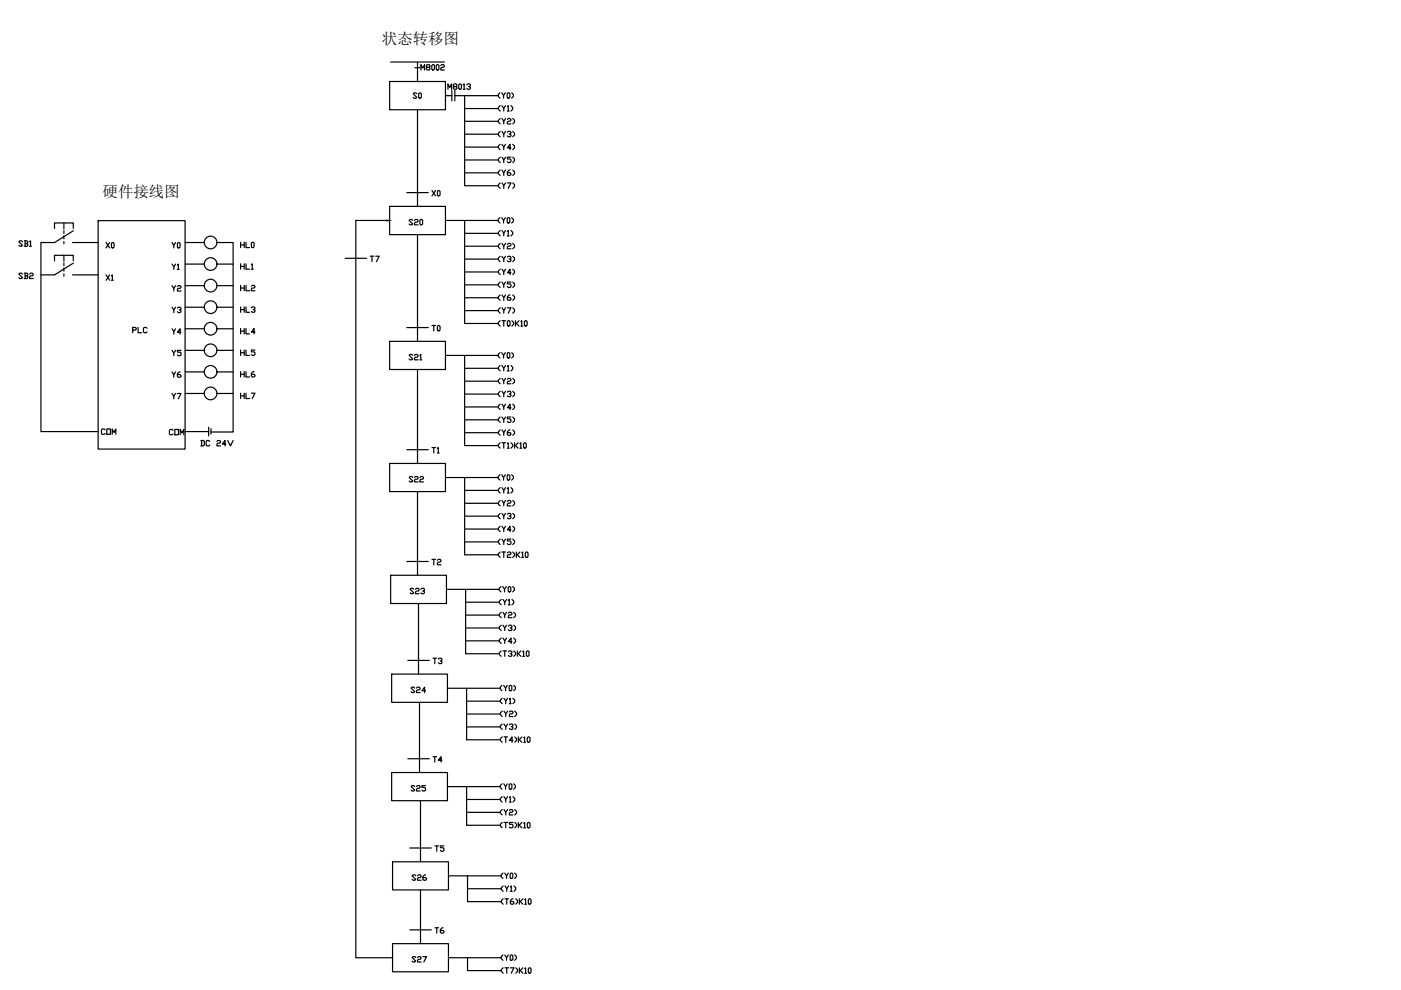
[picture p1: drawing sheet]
<svg xmlns="http://www.w3.org/2000/svg" width="297mm" height="210mm" viewBox="0 0 297 210" stroke-linecap="round" stroke-linejoin="round" font-family="sans-serif">
<!-- layer: 0 -->
<g fill="none" stroke="#000" stroke-width=".25">
<path d="M82.6 17.3h11.8v6h-11.8zM82.8 13.2h11.4M88 14.4h1.1M88.5 13.2v4.1M89.3 14.8v-1.1l.3 .8 .4-.8v1.1M90.6 14.3l-.2-.2 .2-.4h.4l.2 .2-.2 .4h-.4l-.2 .2 .2 .3h.4l.2-.1-.2-.4M91.5 13.9l.2-.2 .4 .2v.8l-.2 .1-.4-.1zM92.5 13.9l.2-.2 .4 .2v.8l-.2 .1-.4-.1zM93.5 13.9l.1-.2h.4l.2 .2-.2 .4h-.4l-.1 .2v.3h.7M95 18.9v-1.1l.4 .7 .3-.7v1.1M95.8 19.2v2.2M96.3 18.4l-.2-.2 .2-.4h.4l.2 .2-.2 .4h-.4l-.2 .1 .2 .4h.4l.2-.2-.2-.3"/>
<path d="M96.4 19.2v2.2M97.3 18l.2-.2 .3 .2v.7l-.2 .2-.3-.2zM98.2 18l.2-.2v1.1M98.2 18.9h.4M99 18l.2-.2h.3l.2 .4-.3 .2M99.5 18.4l.2 .1-.2 .4h-.3l-.2-.2M106 19.7l-.4 .4v.3l.4 .4M106.4 19.7l.4 .5v.6M107.1 19.7l-.3 .5M107.7 19.7l.4 .2v.7l-.2 .2-.4-.2v-.7zM108.5 19.7l.4 .4v.3l-.4 .4M88.5 23.3v20.5"/>
<path d="M94.4 20.3h1.4M96.4 20.3h9.2M98.5 23h7.2M98.5 20.3v19.1h7.2M98.5 25.7h7.2M98.5 28.5h7.2M98.5 31.2h7.2M98.5 33.9h7.2M98.5 36.6h7.2M106 22.4l-.3 .4v.4l.3 .3M106 25.1l-.3 .4v.4l.3 .4M106 27.9l-.3 .3v.4l.3 .4"/>
<path d="M106 30.6l-.3 .4v.4l.3 .3M106 33.3l-.3 .4v.4l.3 .4M106 36.1l-.3 .3v.4l.3 .4M106 38.8l-.3 .4v.3l.3 .4M106.4 22.4l.4 .6v.5M106.4 25.1l.4 .6v.6M106.4 27.9l.4 .5v.6M106.4 30.6l.4 .6v.5M106.4 33.3l.4 .6v.6M106.4 36.1l.4 .5v.6M106.4 38.8l.4 .6v.5M107.2 22.4l-.4 .6"/>
<path d="M107.2 25.1l-.4 .6M107.2 27.9l-.4 .5M107.2 30.6l-.4 .6M107.2 33.3l-.4 .6M107.2 36.1l-.4 .5M107.2 38.8l-.4 .6M107.6 22.6l.2-.2v1.1M107.6 25.3l.2-.2h.3l.2 .2-.2 .4h-.3l-.2 .2v.4h.7M107.6 28.1l.2-.2h.3l.2 .3-.3 .2M107.6 38.8h.7l-.5 1.1M107.6 23.5h.4M108.1 28.4l.2 .2-.2 .4h-.3l-.2-.2"/>
<path d="M108.1 36.1l-.5 .3v.6l.2 .2h.3l.2-.4-.2-.2h-.5M108.3 22.4l.4 .4v.4l-.4 .3M108.3 31.4h-.7l.5-.8v1.1M108.3 33.3h-.7v.4h.5l.2 .2v.4l-.2 .2h-.3l-.2-.2M108.7 25.1l.4 .4v.4l-.4 .4M108.7 27.9l.4 .3v.4l-.4 .4M108.7 30.6l.4 .4v.4l-.4 .3M108.7 33.3l.4 .4v.4l-.4 .4M108.7 36.1l.4 .3v.4l-.4 .4M108.7 38.8l.4 .4v.3l-.4 .4M11.6 48.4v-1.1h3.9v1.1M11.6 55.3v-1.2h3.9v1.2"/>
<path d="M13.5 47.3v1.2M13.5 48.9v.6M13.5 50v.6M13.5 51.2v.5M13.5 54.1v1.3M13.5 55.8v.6M13.5 56.8v.7M13.5 58.1v.5M15.4 51.4h5.4M15.4 58.3h5.4M15.6 48.9l-4 2.5h-2.9v40.1h12.1M15.6 55.8l-4 2.5h-2.9"/>
<path d="M20.8 46.8h18.4v48.4h-18.4zM39.2 51.4h4.1M39.2 56h4.1M46 51.4h3.4v40.2h-4.7M46 56h3.4M73.2 54.8h4.5M82 46.7h-6.6v156.4h7.8M82.6 43.8h11.8v5.9h-11.8zM86.3 40.8h4.5M88.5 49.7v22.7M94.4 46.7h11.2M98.5 46.7v21.9h7.2"/>
<path d="M98.5 49.5h7.2M98.5 52.2h7.2M98.5 54.9h7.2M98.5 57.7h7.2M106 46.2l-.4 .3v.4l.4 .4M106 48.9l-.3 .4v.3l.3 .4M106 51.6l-.3 .4v.4l.3 .4M106 54.3l-.3 .4v.4l.3 .4M106 57.1l-.3 .4v.3l.3 .4M106 59.8l-.3 .4v.4l.3 .3M106.4 46.2l.4 .5v.6M106.4 48.9l.4 .6v.5"/>
<path d="M106.4 51.6l.4 .6v.6M106.4 54.3l.4 .6v.6M106.4 57.1l.4 .5v.6M106.4 59.8l.4 .6v.5M107.1 46.2l-.3 .5M107.2 48.9l-.4 .6M107.2 51.6l-.4 .6M107.2 54.3l-.4 .6M107.2 57.1l-.4 .5M107.2 59.8l-.4 .6M107.5 46.3l.2-.1 .4 .1v.8l-.2 .2-.4-.2zM107.6 49.1l.2-.2v1.1"/>
<path d="M107.6 51.8l.2-.2h.3l.2 .2-.2 .4h-.3l-.2 .2v.4h.7M107.6 54.5l.2-.2h.3l.2 .4-.3 .2M107.6 50h.4M108.1 54.9l.2 .2-.2 .4h-.3l-.2-.2M108.3 48.9l.4 .4v.3l-.4 .4M108.3 57.8h-.7l.5-.7v1.1M108.3 59.8h-.7v.4h.5l.2 .2v.4l-.2 .1h-.3l-.2-.1M108.5 46.2l.4 .3v.4l-.4 .4M108.7 51.6l.4 .4v.4l-.4 .4M108.7 54.3l.4 .4v.4l-.4 .4M108.7 57.1l.4 .4v.3l-.4 .4M108.7 59.8l.4 .4v.4l-.4 .3"/>
<path d="M39.2 60.6h4.1M39.2 65.1h4.1M39.2 69.7h4.1M39.2 74.3h4.1M39.2 78.9h4.1M46 60.6h3.4M46 65.1h3.4M46 69.7h3.4M46 74.3h3.4M46 78.9h3.4M82.6 72.4h11.8v5.9h-11.8zM86.3 69.5h4.5"/>
<path d="M88.5 78.3v20M94.4 75.4h11.2M98.5 75.4v19.1h7.2M98.5 60.4h7.2M98.5 63.1h7.2M98.5 65.9h7.2M98.5 78.1h7.2M106 74.8l-.4 .3v.4l.4 .4M106 62.5l-.3 .4v.4l.3 .4M106 65.3l-.3 .3v.4l.3 .4M106 68l-.3 .4v.4l.3 .3M106 77.5l-.3 .4v.4l.3 .3"/>
<path d="M106.4 74.8l.4 .5v.6M106.4 62.5l.4 .6v.6M106.4 65.3l.4 .5v.6M106.4 77.5l.4 .6v.5M106.4 68h.8M106.8 68v1.1M107.1 74.8l-.3 .5M107.2 62.5l-.4 .6M107.2 65.3l-.4 .5M107.2 77.5l-.4 .6M107.6 65.3h.7l-.5 1.1M107.6 68.2l.2-.2 .3 .2v.7l-.1 .2-.4-.2z"/>
<path d="M107.6 77.7l.2-.2v1.1M107.6 78.6h.4M107.7 74.8l.4 .2v.7l-.2 .2-.4-.2v-.7zM108.1 62.5l-.5 .4v.6l.2 .2h.3l.2-.4-.2-.2h-.5M108.3 77.5l.4 .4v.4l-.4 .3M108.5 74.8l.4 .3v.4l-.4 .4M108.5 68l.4 .4v.4l-.4 .3M108.7 62.5l.4 .4v.4l-.4 .4M108.7 65.3l.4 .3v.4l-.4 .4M109.3 68v1.1M109.5 68.6l.5 .5M110 68l-.5 .6h-.2"/>
<path d="M110.4 68.2l.2-.2v1.1M110.4 69.1h.4M111.2 68.2l.2-.2 .4 .2v.7l-.2 .2-.4-.2zM39.2 91.5h5M39.2 83.4h4.1M44.2 90.6v1.8M44.7 90.9v1.1M46 83.4h3.4M82.6 98.3h11.8v5.9h-11.8zM86.3 95.3h4.5M98.5 80.8h7.2M98.5 83.6h7.2"/>
<path d="M98.5 86.3h7.2M98.5 89h7.2M98.5 91.7h7.2M106 80.2l-.3 .4v.4l.3 .4M106 83l-.3 .3v.4l.3 .4M106 85.7l-.3 .4v.4l.3 .3M106 88.4l-.3 .4v.4l.3 .4M106 91.2l-.3 .3v.4l.3 .4M106 93.9l-.3 .4v.3l.3 .4M106.4 80.2l.4 .6v.6M106.4 83l.4 .5v.6M106.4 85.7l.4 .6v.5"/>
<path d="M106.4 88.4l.4 .6v.6M106.4 91.2l.4 .5v.6M106.4 93.9h.8M106.8 93.9v1.1M107.2 80.2l-.4 .6M107.2 83l-.4 .5M107.2 85.7l-.4 .6M107.2 88.4l-.4 .6M107.2 91.2l-.4 .5M107.6 80.4l.2-.2h.3l.2 .2-.2 .4h-.3l-.2 .2v.4h.7M107.6 83.1l.2-.1h.3l.2 .3-.3 .2M107.6 94.1l.2-.2v1.1"/>
<path d="M107.6 95h.4M108.1 83.5l.2 .2-.2 .4h-.3l-.2-.2M108.1 91.2l-.5 .3v.6l.2 .2h.3l.2-.2-.2-.4h-.5M108.3 86.5h-.7l.5-.8v1.1M108.3 88.4h-.7v.4h.5l.2 .2v.4l-.2 .2h-.3l-.2-.2M108.3 93.9l.4 .4v.3l-.4 .4M108.7 80.2l.4 .4v.4l-.4 .4M108.7 83l.4 .3v.4l-.4 .4M108.7 85.7l.4 .4v.4l-.4 .3M108.7 88.4l.4 .4v.4l-.4 .4M108.7 91.2l.4 .3v.4l-.4 .4M109.1 93.9v1.1"/>
<path d="M109.3 94.5l.6 .5M109.9 93.9l-.6 .6h-.2M110.2 94.1l.2-.2v1.1M110.2 95h.4M111 94.1l.2-.2 .4 .2v.7l-.2 .2-.4-.2zM86.3 119h4.5M88.5 104.2v17.8M94.4 101.2h11.2M98.5 101.2v16.4h7.2M98.5 104h7.2M98.5 106.7h7.2M98.5 109.4h7.2"/>
<path d="M98.5 112.2h7.2M98.5 114.9h7.2M106 100.7l-.4 .3v.4l.4 .4M106 103.4l-.3 .4v.3l.3 .4M106 106.1l-.3 .4v.4l.3 .4M106 108.8l-.3 .4v.4l.3 .4M106 111.6l-.3 .4v.3l.3 .4M106 114.3l-.3 .4v.4l.3 .4M106 117l-.3 .4v.4l.3 .4M106.4 100.7l.4 .5v.6M106.4 103.4l.4 .6v.5M106.4 106.1l.4 .6v.6"/>
<path d="M106.4 108.8l.4 .6v.6M106.4 111.6l.4 .5v.6M106.4 114.3l.4 .6v.6M106.4 117h.8M106.8 117v1.2M107.1 100.7l-.3 .5M107.2 103.4l-.4 .6M107.2 106.1l-.4 .6M107.2 108.8l-.4 .6M107.2 111.6l-.4 .5M107.2 114.3l-.4 .6M107.5 100.8l.2-.1 .4 .1v.8l-.2 .2-.4-.2z"/>
<path d="M107.6 103.6l.2-.2v1.1M107.6 106.3l.2-.2h.3l.2 .2-.2 .4h-.3l-.2 .2v.4h.7M107.6 109l.2-.2h.3l.2 .4-.3 .2M107.6 117.2l.2-.2h.3l.2 .2-.2 .4h-.3l-.2 .2v.4h.7M107.6 104.5h.4M108.1 109.4l.2 .2-.2 .4h-.3l-.2-.2M108.3 103.4l.4 .4v.3l-.4 .4M108.3 112.3h-.7l.5-.7v1.1M108.3 114.3h-.7v.4h.5l.2 .2v.4l-.2 .2h-.3l-.2-.2M108.5 100.7l.4 .3v.4l-.4 .4M108.7 106.1l.4 .4v.4l-.4 .4M108.7 108.8l.4 .4v.4l-.4 .4"/>
<path d="M108.7 111.6l.4 .4v.3l-.4 .4M108.7 114.3l.4 .4v.4l-.4 .4M108.7 117l.4 .4v.4l-.4 .4M109.5 117v1.2M109.7 117.6l.5 .6M110.2 117l-.5 .6h-.2M110.6 117.2l.2-.2v1.2M110.6 118.2h.4M111.6 117l.4 .2v.8l-.2 .2-.4-.2v-.8zM82.8 122h11.9v6h-11.9zM88.7 128v14.9M94.7 125h11.1"/>
<path d="M98.7 127.7h7.2M98.7 125v13.6h7.2M98.7 130.4h7.2M98.7 133.1h7.2M98.7 135.9h7.2M106.2 124.4l-.4 .3v.4l.4 .4M106.3 127.1l-.4 .4v.4l.4 .3M106.3 129.8l-.4 .4v.4l.4 .4M106.3 132.6l-.4 .3v.4l.4 .4M106.3 135.3l-.4 .4v.3l.4 .4M106.3 138l-.4 .4v.4l.4 .4M106.6 124.4l.4 .5v.6"/>
<path d="M106.6 127.1l.4 .6v.5M106.6 129.8l.4 .6v.6M106.6 132.6l.4 .5v.6M106.6 135.3l.4 .6v.5M106.6 138h.8M107 138v1.2M107.4 124.4l-.4 .5M107.4 127.1l-.4 .6M107.4 129.8l-.4 .6M107.4 132.6l-.4 .5M107.4 135.3l-.4 .6M107.7 124.6l.2-.2 .4 .2v.7l-.2 .2-.4-.2z"/>
<path d="M107.8 127.3l.2-.2v1.1M107.8 130l.2-.2h.4l.1 .2-.1 .4h-.4l-.2 .2v.4h.7M107.8 132.7l.2-.1h.4l.1 .3-.3 .2M107.8 138.2l.2-.2h.4l.1 .4-.3 .2M107.8 128.2h.4M108.4 133.1l.1 .2-.1 .4h-.4l-.2-.2M108.4 138.6l.1 .2-.1 .4h-.4l-.2-.2M108.5 127.1l.4 .4v.4l-.4 .3M108.5 136h-.7l.6-.7v1.1M108.7 124.4l.4 .3v.4l-.4 .4M108.9 129.8l.4 .4v.4l-.4 .4M108.9 132.6l.4 .3v.4l-.4 .4"/>
<path d="M108.9 135.3l.4 .4v.3l-.4 .4M108.9 138l.4 .4v.4l-.4 .4M109.7 138v1.2M109.9 138.6l.5 .6M110.4 138l-.5 .6h-.2M110.8 138.2l.2-.2v1.2M110.8 139.2h.4M111.8 138l.4 .2v.8l-.2 .2-.4-.2v-.8zM83 142.9h11.9v6h-11.9zM86.5 140h4.5M88.9 148.9v14.9M94.9 145.9h11.1"/>
<path d="M98.9 148.7h7.2M98.9 145.9v11h7.2M98.9 151.4h7.2M98.9 154.1h7.2M106.4 145.3l-.4 .4v.4l.4 .4M106.5 148l-.4 .4v.4l.4 .4M106.5 150.8l-.4 .4v.3l.4 .4M106.5 153.5l-.4 .4v.4l.4 .4M106.5 156.2l-.4 .4v.4l.4 .4M106.8 145.3l.4 .6v.6M106.8 148l.4 .6v.6M106.8 150.8l.4 .5v.6"/>
<path d="M106.8 153.5l.4 .6v.6M106.8 156.2h.8M107.2 156.2v1.2M107.6 145.3l-.4 .6M107.6 148l-.4 .6M107.6 150.8l-.4 .5M107.6 153.5l-.4 .6M108 145.5l.1-.2 .4 .2v.8l-.2 .2-.3-.2zM108 148.2l.2-.2v1.2M108 151l.2-.2h.4l.2 .2-.2 .3h-.4l-.2 .2v.4h.8M108 153.7l.2-.2h.4l.2 .4-.4 .2M108 149.2h.4"/>
<path d="M108.6 154.1l.2 .2-.2 .4h-.4l-.2-.2M108.8 148l.3 .4v.4l-.3 .4M108.8 157h-.8l.6-.8v1.2M108.9 145.3l.4 .4v.4l-.4 .4M109.1 150.8l.4 .4v.3l-.4 .4M109.1 153.5l.4 .4v.4l-.4 .4M109.1 156.2l.4 .4v.4l-.4 .4M109.9 156.2v1.2M110.1 156.8l.6 .6M110.7 156.2l-.6 .6h-.2M111 156.4l.2-.2v1.2M111 157.4h.4"/>
<path d="M111.8 156.4l.2-.2 .4 .2v.8l-.2 .2-.4-.2zM83 163.8h11.9v6h-11.9zM86.5 160.9h4.5M86.9 179.8h4.5M89.2 169.8v12.9M94.9 166.8h11.1M98.9 166.8v8.2h7.2M98.9 169.5h7.2M98.9 172.2h7.2M106.4 166.2l-.4 .4v.3l.4 .4M106.5 168.9l-.4 .4v.4l.4 .4M106.5 171.6l-.4 .4v.4l.4 .4"/>
<path d="M106.5 174.4l-.4 .4v.3l.4 .4M106.8 166.2l.4 .6v.5M106.8 168.9l.4 .6v.6M106.8 171.6l.4 .6v.6M106.8 174.4h.8M107.2 174.4v1.1M107.6 166.2l-.4 .6M107.6 168.9l-.4 .6M107.6 171.6l-.4 .6M108 166.4l.1-.2 .4 .2v.7l-.2 .2-.3-.2zM108 169.1l.2-.2v1.2M108 171.8l.2-.2h.4l.2 .2-.2 .4h-.4l-.2 .2v.4h.8"/>
<path d="M108 170.1h.4M108.8 168.9l.3 .4v.4l-.3 .4M108.8 174.4h-.8v.4h.6l.2 .1v.4l-.2 .2h-.4l-.2-.2M108.9 166.2l.4 .4v.3l-.4 .4M109.1 171.6l.4 .4v.4l-.4 .4M109.1 174.4l.4 .4v.3l-.4 .4M109.9 174.4v1.1M110.1 174.9l.6 .6M110.7 174.4l-.6 .5h-.2M111 174.6l.2-.2v1.1M111 175.5h.4M111.8 174.6l.2-.2 .4 .2v.7l-.2 .2-.4-.2z"/>
<path d="M83.2 182.7h11.9v6h-11.9zM86.9 197.2h4.5M89.2 188.7v11.4M95.1 185.7h11.1M99.1 188.4h7.2M99.1 185.7v5.5h7.2M106.6 185.1l-.3 .4v.4l.3 .4M106.7 187.8l-.4 .4v.4l.4 .4M106.7 190.6l-.4 .4v.3l.4 .4M107 185.1l.4 .6v.6M107.1 187.8l.3 .6v.6M107.1 190.6h.7"/>
<path d="M107.4 190.6v1.1M107.8 185.1l-.4 .6M107.8 187.8l-.4 .6M108.2 185.3l.2-.2 .3 .2v.8l-.2 .2-.3-.2zM108.2 188l.2-.2v1.2M108.2 189h.4M108.8 190.6l-.6 .4v.5l.2 .2h.4l.2-.4-.2-.2h-.6M109 187.8l.3 .4v.4l-.3 .4M109.1 185.1l.4 .4v.4l-.4 .4M109.3 190.6l.4 .4v.3l-.4 .4M110.1 190.6v1.1M110.3 191.1l.6 .6"/>
<path d="M110.9 190.6l-.6 .5h-.2M111.3 190.8l.1-.2v1.1M111.3 191.7h.3M112 190.8l.2-.2 .4 .2v.7l-.2 .2-.4-.2zM83.2 200.1h11.9v5.9h-11.9zM95.1 203.1h11.1M99.1 203.1v2.7h7.2M106.6 202.5l-.3 .3v.4l.3 .4M106.7 205.2l-.4 .4v.4l.4 .3M107 202.5l.4 .5v.6M107.1 205.2h.7M107.4 205.2v1.1"/>
<path d="M107.8 202.5l-.4 .5M108.2 202.7l.2-.2 .3 .2v.7l-.2 .2-.3-.2zM108.2 205.2h.8l-.6 1.1M109.1 202.5l.4 .3v.4l-.4 .4M109.3 205.2l.4 .4v.4l-.4 .3M110.1 205.2v1.1M110.3 205.8l.6 .5M110.9 205.2l-.6 .6h-.2M111.3 205.4l.1-.2v1.1M111.3 206.3h.3M112 205.4l.2-.2 .4 .2v.7l-.2 .2-.4-.2z"/>
<circle cx="44.7" cy="51.4" r="1.34"/>
<circle cx="44.7" cy="56" r="1.34"/>
<circle cx="44.7" cy="65.1" r="1.34"/>
<circle cx="44.7" cy="60.6" r="1.34"/>
<circle cx="44.7" cy="69.7" r="1.34"/>
<circle cx="44.7" cy="74.3" r="1.34"/>
<circle cx="44.7" cy="78.8" r="1.34"/>
<circle cx="44.7" cy="83.4" r="1.34"/>
</g>
<path d="M82 46.7h.6l-.6 .1z" fill="#000" stroke="#000" stroke-width=".21"/>
<g font-size="4.4">
<text x="86.8" y="22.2">S0</text>
<text x="85.7" y="49">S20</text>
<text x="77.6" y="56.8">T7</text>
<text x="20.5" y="93.5">COM</text>
<text x="94.2" y="97.4" transform="rotate(-90 94.2 97.4)">T1</text>
<text x="86.4" y="148.2">S24</text>
<text x="86.4" y="188">S26</text>
<text x="86.4" y="205.3">S27</text>
</g>
<g font-size="4">
<text x="90.7" y="42.7">X0</text>
<text x="3.2" y="53.3">SB1</text>
<text x="21.5" y="53.6">X0</text>
<text x="35.6" y="53.6">Y0</text>
<text x="50.1" y="53.6">HL0</text>
<text x="35.6" y="58.2">Y1</text>
<text x="50.1" y="58.2">HL1</text>
<text x="3.2" y="60.3">SB2</text>
<text x="21.5" y="60.7">X1</text>
<text x="35.6" y="62.8">Y2</text>
<text x="50.1" y="62.8">HL2</text>
<text x="27.2" y="71.6">PLC</text>
<text x="35.6" y="67.4">Y3</text>
<text x="35.6" y="72">Y4</text>
<text x="50.1" y="67.4">HL3</text>
<text x="50.1" y="72">HL4</text>
<text x="90.7" y="71.3">T0</text>
<text x="35.6" y="76.6">Y5</text>
<text x="50.1" y="76.6">HL5</text>
<text x="85.7" y="77.6">S21</text>
<text x="35.6" y="81.1">Y6</text>
<text x="50.1" y="81.1">HL6</text>
<text x="35.6" y="85.7">Y7</text>
<text x="50.1" y="85.7">HL7</text>
<text x="34.9" y="93.5">COM</text>
<text x="41.6" y="95.6">DC 24V</text>
<text x="85.7" y="103.4">S22</text>
<text x="90.7" y="121">T2</text>
<text x="86.1" y="127">S23</text>
<text x="91" y="141.8">T3</text>
<text x="91" y="162.6">T4</text>
<text x="86.4" y="169">S25</text>
<text x="91.4" y="181.7">T5</text>
<text x="91.4" y="199">T6</text>
</g>
<g font-size="3.3">
<text x="81" y="9.3">状态转移图</text>
<text x="21.8" y="41.7">硬件接线图</text>
</g>
</svg>
